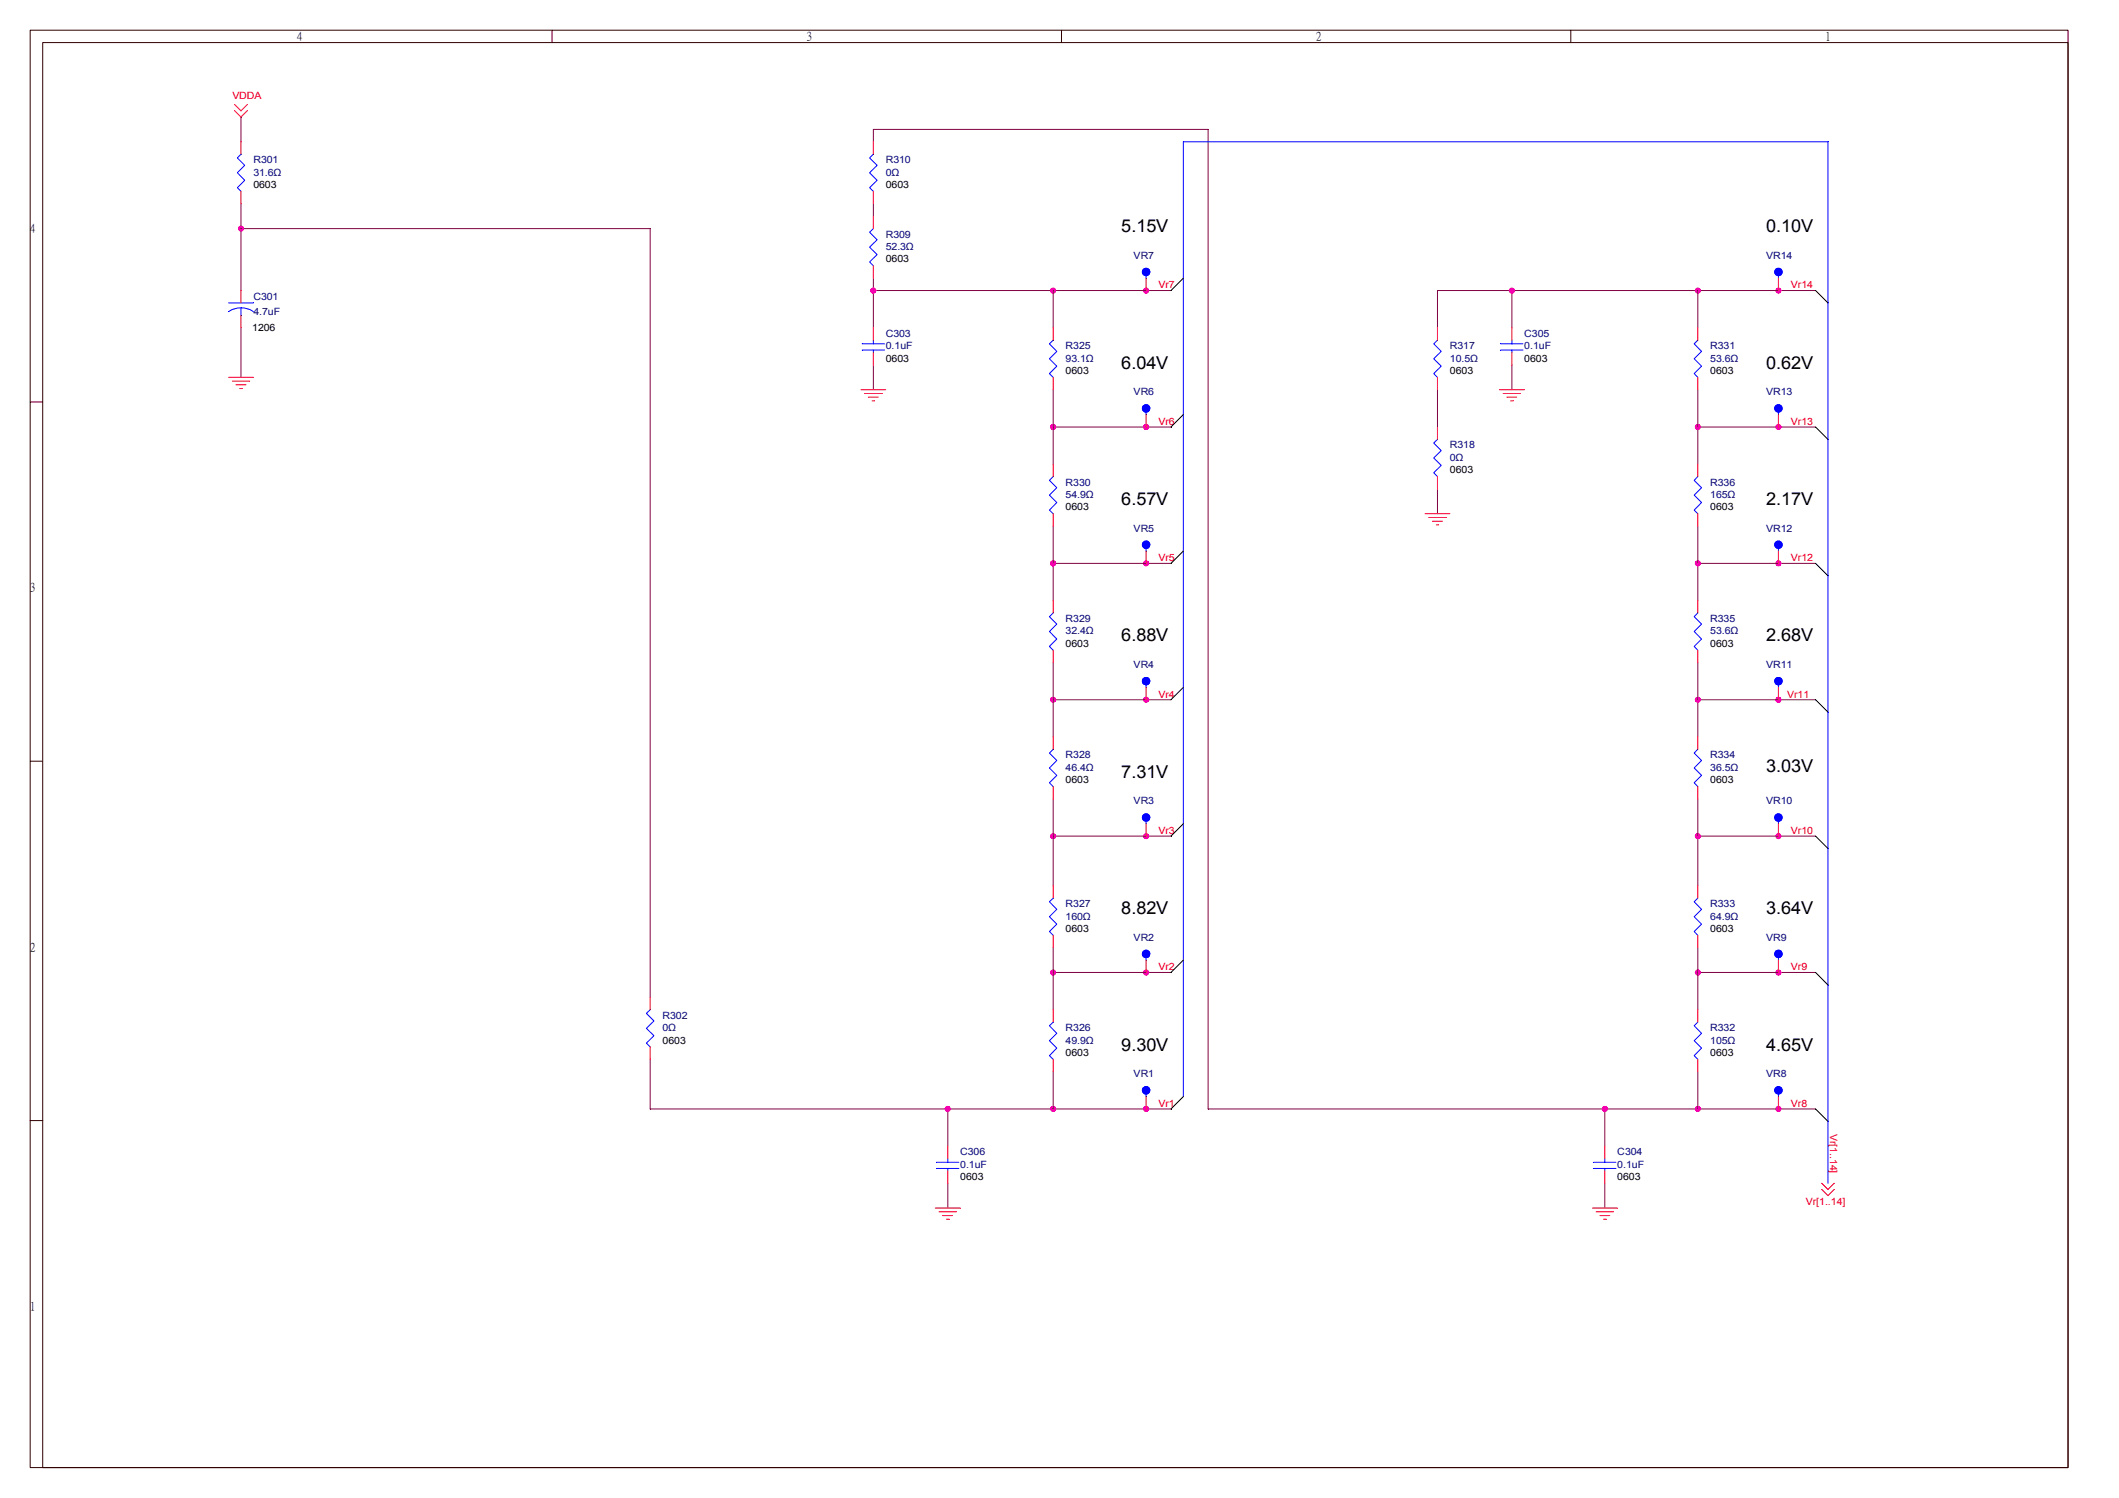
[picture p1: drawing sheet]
<svg xmlns="http://www.w3.org/2000/svg" width="297mm" height="210mm" viewBox="0 0 297 210" stroke-linecap="round" stroke-linejoin="round" font-family="sans-serif">
<path d="M4.2 4.2h285.7v201.5h-285.7zM6 6h283.9v199.7h-283.9zM77.4 4.2v1.8" fill="none" stroke="#300000" stroke-width=".14"/>
<path d="M148.8 4.2v1.8" fill="none" stroke="#300000" stroke-width=".14"/>
<path d="M220.2 4.2v1.8" fill="none" stroke="#300000" stroke-width=".14"/>
<path d="M4.2 56.3h1.8" fill="none" stroke="#300000" stroke-width=".14"/>
<path d="M4.2 106.7h1.8" fill="none" stroke="#300000" stroke-width=".14"/>
<path d="M4.2 157.1h1.8" fill="none" stroke="#300000" stroke-width=".14"/>
<path d="M122.4 28.6v1.7" fill="none" stroke="#800040" stroke-width=".14"/>
<path d="M122.4 39v1.7" fill="none" stroke="#800040" stroke-width=".14"/>
<path d="M122.4 18.1h47" fill="none" stroke="#800040" stroke-width=".14"/>
<path d="M33.8 46v6.9" fill="none" stroke="#800040" stroke-width=".14"/>
<path d="M169.4 18.1v137.3" fill="none" stroke="#800040" stroke-width=".14"/>
<path d="M201.5 40.7v5.3" fill="none" stroke="#800040" stroke-width=".14"/>
<path d="M201.5 54.6v5.3" fill="none" stroke="#800040" stroke-width=".14"/>
<path d="M160.7 117.2h3.4" fill="none" stroke="#800040" stroke-width=".14"/>
<circle cx="160.7" cy="117.2" r=".35" fill="none" stroke="#f0f" stroke-width=".14"/>
<circle cx="160.7" cy="117.2" r=".35" fill="#f0f" stroke="#f0f" stroke-width=".14"/>
<path d="M122.4 18.1v1.8" fill="none" stroke="#800040" stroke-width=".14"/>
<path d="M160.7 79h3.4" fill="none" stroke="#800040" stroke-width=".14"/>
<circle cx="160.7" cy="79" r=".35" fill="none" stroke="#f0f" stroke-width=".14"/>
<circle cx="160.7" cy="79" r=".35" fill="#f0f" stroke="#f0f" stroke-width=".14"/>
<path d="M33.8 16.4v3.5" fill="none" stroke="#800040" stroke-width=".14"/>
<path d="M33.8 32h57.3" fill="none" stroke="#800040" stroke-width=".14"/>
<path d="M33.5 31.8a.34 .34 0 0 1 .5 0 .34 .34 0 0 1 .1 .4l-.2 .2-.4-.1-.1-.3z" fill="none" stroke="#f0f" stroke-width=".14"/>
<path d="M33.5 31.8a.34 .34 0 0 1 .5 0 .34 .34 0 0 1 .1 .4l-.2 .2-.4-.1-.1-.3z" fill-rule="evenodd" fill="#f0f" stroke="#f0f" stroke-width=".14"/>
<path d="M160.7 59.9h3.4" fill="none" stroke="#800040" stroke-width=".14"/>
<circle cx="160.7" cy="59.8" r=".35" fill="none" stroke="#f0f" stroke-width=".14"/>
<circle cx="160.7" cy="59.8" r=".35" fill="#f0f" stroke="#f0f" stroke-width=".14"/>
<path d="M33.8 32v8.7" fill="none" stroke="#800040" stroke-width=".14"/>
<path d="M33.8 28.6v3.4" fill="none" stroke="#800040" stroke-width=".14"/>
<path d="M132.9 155.4v5.3" fill="none" stroke="#800040" stroke-width=".14"/>
<path d="M132.9 165.9v3.4" fill="none" stroke="#800040" stroke-width=".14"/>
<path d="M91.1 155.4h41.8" fill="none" stroke="#800040" stroke-width=".14"/>
<path d="M122.4 40.7v5.3" fill="none" stroke="#800040" stroke-width=".14"/>
<path d="M122.4 51.2v3.4" fill="none" stroke="#800040" stroke-width=".14"/>
<path d="M249.3 117.2h5.2" fill="none" stroke="#800040" stroke-width=".14"/>
<circle cx="249.3" cy="117.2" r=".34" fill="none" stroke="#f0f" stroke-width=".14"/>
<circle cx="249.3" cy="117.2" r=".34" fill="#f0f" stroke="#f0f" stroke-width=".14"/>
<path d="M211.9 40.7v5.3" fill="none" stroke="#800040" stroke-width=".14"/>
<path d="M211.9 51.2v3.4" fill="none" stroke="#800040" stroke-width=".14"/>
<path d="M201.5 40.7h10.4" fill="none" stroke="#800040" stroke-width=".14"/>
<path d="M160.7 98.1h3.4" fill="none" stroke="#800040" stroke-width=".14"/>
<circle cx="160.7" cy="98.1" r=".35" fill="none" stroke="#f0f" stroke-width=".14"/>
<circle cx="160.7" cy="98.1" r=".35" fill="#f0f" stroke="#f0f" stroke-width=".14"/>
<path d="M225 155.4v5.3" fill="none" stroke="#800040" stroke-width=".14"/>
<path d="M225 165.9v3.4" fill="none" stroke="#800040" stroke-width=".14"/>
<path d="M160.7 40.7h3.4" fill="none" stroke="#800040" stroke-width=".14"/>
<circle cx="160.7" cy="40.7" r=".35" fill="none" stroke="#f0f" stroke-width=".14"/>
<circle cx="160.7" cy="40.7" r=".35" fill="#f0f" stroke="#f0f" stroke-width=".14"/>
<path d="M249.3 98.1h5.2" fill="none" stroke="#800040" stroke-width=".14"/>
<circle cx="249.3" cy="98.1" r=".35" fill="none" stroke="#f0f" stroke-width=".14"/>
<circle cx="249.3" cy="98.1" r=".35" fill="#f0f" stroke="#f0f" stroke-width=".14"/>
<path d="M249.3 59.9h5.2" fill="none" stroke="#800040" stroke-width=".14"/>
<circle cx="249.3" cy="59.8" r=".35" fill="none" stroke="#f0f" stroke-width=".14"/>
<circle cx="249.3" cy="59.8" r=".35" fill="#f0f" stroke="#f0f" stroke-width=".14"/>
<path d="M249.3 40.7h5.2" fill="none" stroke="#800040" stroke-width=".14"/>
<circle cx="249.3" cy="40.7" r=".35" fill="none" stroke="#f0f" stroke-width=".14"/>
<circle cx="249.3" cy="40.7" r=".35" fill="#f0f" stroke="#f0f" stroke-width=".14"/>
<path d="M249.3 79h5.2" fill="none" stroke="#800040" stroke-width=".14"/>
<path d="M249 78.7a.35 .35 0 0 1 .5 0 .35 .35 0 0 1 .1 .4l-.2 .2-.4-.1v-.2z" fill="none" stroke="#f0f" stroke-width=".14"/>
<path d="M249 78.7a.35 .35 0 0 1 .5 0 .35 .35 0 0 1 .1 .4l-.2 .2-.4-.1v-.2z" fill-rule="evenodd" fill="#f0f" stroke="#f0f" stroke-width=".14"/>
<path d="M169.4 155.4h55.6" fill="none" stroke="#800040" stroke-width=".14"/>
<path d="M160.7 155.4h3.4" fill="none" stroke="#800040" stroke-width=".14"/>
<path d="M160.7 136.3h3.4" fill="none" stroke="#800040" stroke-width=".14"/>
<circle cx="160.7" cy="136.3" r=".35" fill="none" stroke="#f0f" stroke-width=".14"/>
<circle cx="160.7" cy="136.3" r=".35" fill="#f0f" stroke="#f0f" stroke-width=".14"/>
<path d="M147.6 155.4h13.1" fill="none" stroke="#800040" stroke-width=".14"/>
<g fill="none" stroke="#f0f" stroke-width=".14">
<circle cx="147.6" cy="155.4" r=".35"/>
<circle cx="160.7" cy="155.4" r=".35"/>
</g>
<g fill="#f0f" stroke="#f0f" stroke-width=".14">
<circle cx="160.7" cy="155.4" r=".35"/>
<circle cx="147.6" cy="155.4" r=".35"/>
</g>
<path d="M165.9 19.9h90.3" fill="none" stroke="#00f" stroke-width=".14"/>
<path d="M201.5 68.5v3.5" fill="none" stroke="#800040" stroke-width=".14"/>
<path d="M256.2 157.2v8.7" fill="none" stroke="#00f" stroke-width=".14"/>
<path d="M249.3 155.4h5.2" fill="none" stroke="#800040" stroke-width=".14"/>
<circle cx="249.3" cy="155.4" r=".35" fill="none" stroke="#f0f" stroke-width=".14"/>
<circle cx="249.3" cy="155.4" r=".35" fill="#f0f" stroke="#f0f" stroke-width=".14"/>
<path d="M249.3 136.3h5.2" fill="none" stroke="#800040" stroke-width=".14"/>
<circle cx="249.3" cy="136.3" r=".35" fill="none" stroke="#f0f" stroke-width=".14"/>
<circle cx="249.3" cy="136.3" r=".35" fill="#f0f" stroke="#f0f" stroke-width=".14"/>
<path d="M225 155.4h13" fill="none" stroke="#800040" stroke-width=".14"/>
<circle cx="225" cy="155.4" r=".35" fill="none" stroke="#f0f" stroke-width=".14"/>
<circle cx="225" cy="155.4" r=".35" fill="#f0f" stroke="#f0f" stroke-width=".14"/>
<path d="M211.9 40.7h26.1" fill="none" stroke="#800040" stroke-width=".14"/>
<circle cx="211.9" cy="40.7" r=".35" fill="none" stroke="#f0f" stroke-width=".14"/>
<circle cx="211.9" cy="40.7" r=".35" fill="#f0f" stroke="#f0f" stroke-width=".14"/>
<path d="M132.9 155.4h14.7" fill="none" stroke="#800040" stroke-width=".14"/>
<circle cx="132.8" cy="155.4" r=".35" fill="none" stroke="#f0f" stroke-width=".14"/>
<circle cx="132.8" cy="155.4" r=".35" fill="#f0f" stroke="#f0f" stroke-width=".14"/>
<path d="M122.4 40.7h25.2" fill="none" stroke="#800040" stroke-width=".14"/>
<circle cx="122.4" cy="40.7" r=".35" fill="none" stroke="#f0f" stroke-width=".14"/>
<circle cx="122.4" cy="40.7" r=".35" fill="#f0f" stroke="#f0f" stroke-width=".14"/>
<path d="M238 98.1h11.3" fill="none" stroke="#800040" stroke-width=".14"/>
<path d="M238 59.9h11.3" fill="none" stroke="#800040" stroke-width=".14"/>
<path d="M147.6 79h13.1" fill="none" stroke="#800040" stroke-width=".14"/>
<circle cx="147.6" cy="79" r=".35" fill="none" stroke="#f0f" stroke-width=".14"/>
<circle cx="147.6" cy="79" r=".35" fill="#f0f" stroke="#f0f" stroke-width=".14"/>
<path d="M238 117.2h11.3" fill="none" stroke="#800040" stroke-width=".14"/>
<path d="M147.6 98.1h13.1" fill="none" stroke="#800040" stroke-width=".14"/>
<circle cx="147.6" cy="98.1" r=".35" fill="none" stroke="#f0f" stroke-width=".14"/>
<circle cx="147.6" cy="98.1" r=".35" fill="#f0f" stroke="#f0f" stroke-width=".14"/>
<path d="M147.6 59.9h13.1" fill="none" stroke="#800040" stroke-width=".14"/>
<circle cx="147.6" cy="59.8" r=".35" fill="none" stroke="#f0f" stroke-width=".14"/>
<circle cx="147.6" cy="59.8" r=".35" fill="#f0f" stroke="#f0f" stroke-width=".14"/>
<path d="M147.6 117.2h13.1" fill="none" stroke="#800040" stroke-width=".14"/>
<circle cx="147.6" cy="117.2" r=".35" fill="none" stroke="#f0f" stroke-width=".14"/>
<circle cx="147.6" cy="117.2" r=".35" fill="#f0f" stroke="#f0f" stroke-width=".14"/>
<path d="M238 155.4h11.3" fill="none" stroke="#800040" stroke-width=".14"/>
<path d="M237.8 155.2a.34 .34 0 0 1 .4 0 .34 .34 0 0 1 .1 .4l-.2 .2-.4-.1v-.3z" fill="none" stroke="#f0f" stroke-width=".14"/>
<path d="M237.8 155.2a.34 .34 0 0 1 .4 0 .34 .34 0 0 1 .1 .4l-.2 .2-.4-.1v-.3z" fill-rule="evenodd" fill="#f0f" stroke="#f0f" stroke-width=".14"/>
<path d="M238 40.7h11.3" fill="none" stroke="#800040" stroke-width=".14"/>
<circle cx="238" cy="40.7" r=".35" fill="none" stroke="#f0f" stroke-width=".14"/>
<circle cx="238" cy="40.7" r=".35" fill="#f0f" stroke="#f0f" stroke-width=".14"/>
<path d="M238 79h11.3" fill="none" stroke="#800040" stroke-width=".14"/>
<path d="M147.6 136.3h13.1" fill="none" stroke="#800040" stroke-width=".14"/>
<circle cx="147.6" cy="136.3" r=".35" fill="none" stroke="#f0f" stroke-width=".14"/>
<circle cx="147.6" cy="136.3" r=".35" fill="#f0f" stroke="#f0f" stroke-width=".14"/>
<path d="M238 136.3h11.3" fill="none" stroke="#800040" stroke-width=".14"/>
<path d="M237.8 136.1a.34 .34 0 0 1 .4 0 .34 .34 0 0 1 .1 .4l-.2 .2-.4-.2v-.2z" fill="none" stroke="#f0f" stroke-width=".14"/>
<path d="M237.8 136.1a.34 .34 0 0 1 .4 0 .34 .34 0 0 1 .1 .4l-.2 .2-.4-.2v-.2z" fill-rule="evenodd" fill="#f0f" stroke="#f0f" stroke-width=".14"/>
<path d="M147.6 40.7h13.1" fill="none" stroke="#800040" stroke-width=".14"/>
<circle cx="147.6" cy="40.7" r=".35" fill="none" stroke="#f0f" stroke-width=".14"/>
<circle cx="147.6" cy="40.7" r=".35" fill="#f0f" stroke="#f0f" stroke-width=".14"/>
<path d="M165.9 134.6v19.1" fill="none" stroke="#00f" stroke-width=".14"/>
<path d="M91.1 32v107.8" fill="none" stroke="#800040" stroke-width=".14"/>
<path d="M91.1 148.5v6.9" fill="none" stroke="#800040" stroke-width=".14"/>
<path d="M147.6 40.7v5.3" fill="none" stroke="#800040" stroke-width=".14"/>
<path d="M147.6 79v5.2" fill="none" stroke="#800040" stroke-width=".14"/>
<circle cx="147.6" cy="79" r=".35" fill="none" stroke="#f0f" stroke-width=".14"/>
<circle cx="147.6" cy="79" r=".35" fill="#f0f" stroke="#f0f" stroke-width=".14"/>
<path d="M147.6 136.3v5.2" fill="none" stroke="#800040" stroke-width=".14"/>
<path d="M147.6 98.1v5.2" fill="none" stroke="#800040" stroke-width=".14"/>
<path d="M147.6 150.2v5.2" fill="none" stroke="#800040" stroke-width=".14"/>
<path d="M147.6 117.2v7" fill="none" stroke="#800040" stroke-width=".14"/>
<path d="M147.6 59.9v5.2" fill="none" stroke="#800040" stroke-width=".14"/>
<path d="M238 40.7v5.3" fill="none" stroke="#800040" stroke-width=".14"/>
<path d="M238 79v5.2" fill="none" stroke="#800040" stroke-width=".14"/>
<path d="M237.7 78.7a.34 .34 0 0 1 .5 0 .34 .34 0 0 1 .1 .4l-.2 .2-.4-.1v-.3z" fill="none" stroke="#f0f" stroke-width=".14"/>
<path d="M237.7 78.7a.34 .34 0 0 1 .5 0 .34 .34 0 0 1 .1 .4l-.2 .2-.4-.1v-.3z" fill-rule="evenodd" fill="#f0f" stroke="#f0f" stroke-width=".14"/>
<path d="M238 136.3v5.2" fill="none" stroke="#800040" stroke-width=".14"/>
<path d="M238 98.1v5.2" fill="none" stroke="#800040" stroke-width=".14"/>
<circle cx="238" cy="98.1" r=".35" fill="none" stroke="#f0f" stroke-width=".14"/>
<circle cx="238" cy="98.1" r=".35" fill="#f0f" stroke="#f0f" stroke-width=".14"/>
<path d="M238 150.2v5.2" fill="none" stroke="#800040" stroke-width=".14"/>
<path d="M238 117.2v7" fill="none" stroke="#800040" stroke-width=".14"/>
<circle cx="238" cy="117.2" r=".35" fill="none" stroke="#f0f" stroke-width=".14"/>
<circle cx="238" cy="117.2" r=".35" fill="#f0f" stroke="#f0f" stroke-width=".14"/>
<path d="M238 59.9v5.2" fill="none" stroke="#800040" stroke-width=".14"/>
<path d="M237.8 59.6a.34 .34 0 0 1 .4 0 .34 .34 0 0 1 .1 .4l-.2 .2-.4-.1v-.3z" fill="none" stroke="#f0f" stroke-width=".14"/>
<path d="M237.8 59.6a.34 .34 0 0 1 .4 0 .34 .34 0 0 1 .1 .4l-.2 .2-.4-.1v-.3z" fill-rule="evenodd" fill="#f0f" stroke="#f0f" stroke-width=".14"/>
<path d="M147.6 54.6v5.3" fill="none" stroke="#800040" stroke-width=".14"/>
<path d="M147.6 73.7v5.3" fill="none" stroke="#800040" stroke-width=".14"/>
<path d="M147.6 92.9v5.2" fill="none" stroke="#800040" stroke-width=".14"/>
<path d="M147.6 112v5.2" fill="none" stroke="#800040" stroke-width=".14"/>
<path d="M147.6 132.8v3.5" fill="none" stroke="#800040" stroke-width=".14"/>
<path d="M238 54.6v5.3" fill="none" stroke="#800040" stroke-width=".14"/>
<path d="M238 73.7v5.3" fill="none" stroke="#800040" stroke-width=".14"/>
<path d="M238 92.9v5.2" fill="none" stroke="#800040" stroke-width=".14"/>
<path d="M238 112v5.2" fill="none" stroke="#800040" stroke-width=".14"/>
<path d="M238 132.8v3.5" fill="none" stroke="#800040" stroke-width=".14"/>
<path d="M165.9 19.9v19.1" fill="none" stroke="#00f" stroke-width=".14"/>
<path d="M165.9 39v19.1" fill="none" stroke="#00f" stroke-width=".14"/>
<path d="M165.9 58.1v19.1" fill="none" stroke="#00f" stroke-width=".14"/>
<path d="M165.9 77.2v19.2" fill="none" stroke="#00f" stroke-width=".14"/>
<path d="M165.9 96.4v19.1" fill="none" stroke="#00f" stroke-width=".14"/>
<path d="M165.9 115.5v19.1" fill="none" stroke="#00f" stroke-width=".14"/>
<path d="M256.2 19.9v22.6" fill="none" stroke="#00f" stroke-width=".14"/>
<path d="M256.2 42.5v19.1" fill="none" stroke="#00f" stroke-width=".14"/>
<path d="M256.2 61.6v19.1" fill="none" stroke="#00f" stroke-width=".14"/>
<path d="M256.2 80.7v19.1" fill="none" stroke="#00f" stroke-width=".14"/>
<path d="M256.2 99.8v19.1" fill="none" stroke="#00f" stroke-width=".14"/>
<path d="M256.2 118.9v19.2" fill="none" stroke="#00f" stroke-width=".14"/>
<path d="M256.2 138.1v19.1" fill="none" stroke="#00f" stroke-width=".14"/>
<path d="M238 143.3l-.5 .5 1 1-1 1.1 1 1-1 1.1 .5 .5" fill="none" stroke="#00f" stroke-width=".14"/>
<path d="M238 148.5v1.7" fill="none" stroke="#f00" stroke-width=".14"/>
<path d="M238 141.5v1.8" fill="none" stroke="#f00" stroke-width=".14"/>
<g fill="none" stroke="#00f" stroke-width=".14">
<path d="M160.7 134.2v.4"/>
<circle cx="160.7" cy="133.7" r=".52"/>
</g>
<circle cx="160.7" cy="133.7" r=".52" fill="#00f" stroke="#00f" stroke-width=".14"/>
<path d="M160.7 134.6v1.7" fill="none" stroke="#f00" stroke-width=".14"/>
<g fill="none" stroke="#00f" stroke-width=".14">
<path d="M160.7 96v.4"/>
<circle cx="160.7" cy="95.5" r=".52"/>
</g>
<circle cx="160.7" cy="95.5" r=".52" fill="#00f" stroke="#00f" stroke-width=".14"/>
<path d="M160.7 96.4v1.7" fill="none" stroke="#f00" stroke-width=".14"/>
<path d="M91.1 141.5l-.5 .5 1.1 1.1-1.1 1 1.1 1.1-1.1 1 .5 .5" fill="none" stroke="#00f" stroke-width=".14"/>
<path d="M91.1 146.7v1.8" fill="none" stroke="#f00" stroke-width=".14"/>
<path d="M91.1 139.8v1.7" fill="none" stroke="#f00" stroke-width=".14"/>
<path d="M201.5 47.7l-.5 .5 1 1.1-1 1 1 1-1 1.1 .5 .5" fill="none" stroke="#00f" stroke-width=".14"/>
<path d="M201.5 52.9v1.7" fill="none" stroke="#f00" stroke-width=".14"/>
<path d="M201.5 46v1.7" fill="none" stroke="#f00" stroke-width=".14"/>
<path d="M33.8 21.6l-.5 .5 1 1.1-1 1 1 1.1-1 1 .5 .5" fill="none" stroke="#00f" stroke-width=".14"/>
<path d="M33.8 26.8v1.8" fill="none" stroke="#f00" stroke-width=".14"/>
<path d="M33.8 19.9v1.7" fill="none" stroke="#f00" stroke-width=".14"/>
<path d="M238 125.9l-.5 .5 1 1.1-1 1 1 1-1 1.1 .5 .5" fill="none" stroke="#00f" stroke-width=".14"/>
<path d="M238 131.1v1.7" fill="none" stroke="#f00" stroke-width=".14"/>
<path d="M238 124.2v1.7" fill="none" stroke="#f00" stroke-width=".14"/>
<g fill="none" stroke="#00f" stroke-width=".14">
<path d="M249.3 134.2v.4"/>
<circle cx="249.3" cy="133.7" r=".52"/>
</g>
<circle cx="249.3" cy="133.7" r=".52" fill="#00f" stroke="#00f" stroke-width=".14"/>
<path d="M249.3 134.6v1.7" fill="none" stroke="#f00" stroke-width=".14"/>
<path d="M238 105l-.5 .6 1 1-1 1.1 1 1-1 1 .5 .6" fill="none" stroke="#00f" stroke-width=".14"/>
<path d="M238 110.3v1.7" fill="none" stroke="#f00" stroke-width=".14"/>
<path d="M238 103.3v1.7" fill="none" stroke="#f00" stroke-width=".14"/>
<path d="M201.5 61.6l-.5 .5 1 1.1-1 1 1 1-1 1.1 .5 .5" fill="none" stroke="#00f" stroke-width=".14"/>
<path d="M201.5 66.8v1.7" fill="none" stroke="#f00" stroke-width=".14"/>
<path d="M201.5 59.9v1.7" fill="none" stroke="#f00" stroke-width=".14"/>
<path d="M238 85.9l-.5 .5 1 1.1-1 1 1 1.1-1 1 .5 .5" fill="none" stroke="#00f" stroke-width=".14"/>
<path d="M238 91.1v1.8" fill="none" stroke="#f00" stroke-width=".14"/>
<path d="M238 84.2v1.7" fill="none" stroke="#f00" stroke-width=".14"/>
<g fill="none" stroke="#00f" stroke-width=".14">
<path d="M160.7 57.8v.3"/>
<circle cx="160.7" cy="57.2" r=".52"/>
</g>
<circle cx="160.7" cy="57.2" r=".52" fill="#00f" stroke="#00f" stroke-width=".14"/>
<path d="M160.7 58.1v1.8" fill="none" stroke="#f00" stroke-width=".14"/>
<path d="M238 66.8l-.5 .5 1 1.1-1 1 1 1-1 1.1 .5 .5" fill="none" stroke="#00f" stroke-width=".14"/>
<path d="M238 72v1.7" fill="none" stroke="#f00" stroke-width=".14"/>
<path d="M238 65.1v1.7" fill="none" stroke="#f00" stroke-width=".14"/>
<path d="M147.6 47.7l-.5 .5 1 1.1-1 1 1 1-1 1.1 .5 .5" fill="none" stroke="#00f" stroke-width=".14"/>
<path d="M147.6 52.9v1.7" fill="none" stroke="#f00" stroke-width=".14"/>
<path d="M147.6 46v1.7" fill="none" stroke="#f00" stroke-width=".14"/>
<g fill="none" stroke="#00f" stroke-width=".14">
<path d="M249.3 57.8v.3"/>
<circle cx="249.3" cy="57.2" r=".52"/>
</g>
<circle cx="249.3" cy="57.2" r=".52" fill="#00f" stroke="#00f" stroke-width=".14"/>
<path d="M249.3 58.1v1.8" fill="none" stroke="#f00" stroke-width=".14"/>
<g fill="none" stroke="#00f" stroke-width=".14">
<path d="M160.7 38.7v.3"/>
<circle cx="160.7" cy="38.1" r=".52"/>
</g>
<circle cx="160.7" cy="38.1" r=".52" fill="#00f" stroke="#00f" stroke-width=".14"/>
<path d="M160.7 39v1.7" fill="none" stroke="#f00" stroke-width=".14"/>
<path d="M147.6 143.3l-.5 .5 1 1-1 1.1 1 1-1 1.1 .5 .5" fill="none" stroke="#00f" stroke-width=".14"/>
<path d="M147.6 148.5v1.7" fill="none" stroke="#f00" stroke-width=".14"/>
<path d="M147.6 141.5v1.8" fill="none" stroke="#f00" stroke-width=".14"/>
<path d="M132.9 163.8v.3" fill="none" stroke="#00f" stroke-width=".14"/>
<path d="M131.3 162.9h3.1" fill="none" stroke="#00f" stroke-width=".14"/>
<path d="M131.3 163.8h3.1" fill="none" stroke="#00f" stroke-width=".14"/>
<path d="M132.9 162.4v.5" fill="none" stroke="#00f" stroke-width=".14"/>
<path d="M132.9 164.1v1.8" fill="none" stroke="#f00" stroke-width=".14"/>
<path d="M132.9 160.7v1.7" fill="none" stroke="#f00" stroke-width=".14"/>
<path d="M122.4 32l-.5 .6 1.1 1-1.1 1 1.1 1.1-1.1 1 .5 .6" fill="none" stroke="#00f" stroke-width=".14"/>
<path d="M122.4 37.3v1.7" fill="none" stroke="#f00" stroke-width=".14"/>
<path d="M122.4 30.3v1.7" fill="none" stroke="#f00" stroke-width=".14"/>
<path d="M147.6 125.9l-.5 .5 1 1.1-1 1 1 1-1 1.1 .5 .5" fill="none" stroke="#00f" stroke-width=".14"/>
<path d="M147.6 131.1v1.7" fill="none" stroke="#f00" stroke-width=".14"/>
<path d="M147.6 124.2v1.7" fill="none" stroke="#f00" stroke-width=".14"/>
<g fill="none" stroke="#00f" stroke-width=".14">
<path d="M160.7 115.1v.4"/>
<circle cx="160.7" cy="114.6" r=".52"/>
</g>
<circle cx="160.7" cy="114.6" r=".52" fill="#00f" stroke="#00f" stroke-width=".14"/>
<path d="M160.7 115.5v1.7" fill="none" stroke="#f00" stroke-width=".14"/>
<g fill="none" stroke="#00f" stroke-width=".14">
<path d="M249.3 76.9v.3"/>
<circle cx="249.3" cy="76.4" r=".52"/>
</g>
<circle cx="249.3" cy="76.4" r=".52" fill="#00f" stroke="#00f" stroke-width=".14"/>
<path d="M249.3 77.2v1.8" fill="none" stroke="#f00" stroke-width=".14"/>
<path d="M122.4 49.1v.3" fill="none" stroke="#00f" stroke-width=".14"/>
<path d="M120.9 48.2h3.1" fill="none" stroke="#00f" stroke-width=".14"/>
<path d="M120.9 49.1h3.1" fill="none" stroke="#00f" stroke-width=".14"/>
<path d="M122.4 47.7v.5" fill="none" stroke="#00f" stroke-width=".14"/>
<path d="M122.4 49.4v1.8" fill="none" stroke="#f00" stroke-width=".14"/>
<path d="M122.4 46v1.7" fill="none" stroke="#f00" stroke-width=".14"/>
<path d="M147.6 105l-.5 .6 1 1-1 1.1 1 1-1 1 .5 .6" fill="none" stroke="#00f" stroke-width=".14"/>
<path d="M147.6 110.3v1.7" fill="none" stroke="#f00" stroke-width=".14"/>
<path d="M147.6 103.3v1.7" fill="none" stroke="#f00" stroke-width=".14"/>
<path d="M147.6 85.9l-.5 .5 1 1.1-1 1 1 1.1-1 1 .5 .5" fill="none" stroke="#00f" stroke-width=".14"/>
<path d="M147.6 91.1v1.8" fill="none" stroke="#f00" stroke-width=".14"/>
<path d="M147.6 84.2v1.7" fill="none" stroke="#f00" stroke-width=".14"/>
<g fill="none" stroke="#00f" stroke-width=".14">
<path d="M160.7 153.4v.3"/>
<circle cx="160.7" cy="152.8" r=".52"/>
</g>
<circle cx="160.7" cy="152.8" r=".52" fill="#00f" stroke="#00f" stroke-width=".14"/>
<path d="M160.7 153.7v1.7" fill="none" stroke="#f00" stroke-width=".14"/>
<path d="M122.4 21.6l-.5 .5 1.1 1.1-1.1 1 1.1 1.1-1.1 1 .5 .5" fill="none" stroke="#00f" stroke-width=".14"/>
<path d="M122.4 26.8v1.8" fill="none" stroke="#f00" stroke-width=".14"/>
<path d="M122.4 19.9v1.7" fill="none" stroke="#f00" stroke-width=".14"/>
<path d="M147.6 66.8l-.5 .5 1 1.1-1 1 1 1-1 1.1 .5 .5" fill="none" stroke="#00f" stroke-width=".14"/>
<path d="M147.6 72v1.7" fill="none" stroke="#f00" stroke-width=".14"/>
<path d="M147.6 65.1v1.7" fill="none" stroke="#f00" stroke-width=".14"/>
<path d="M225 163.8v.3" fill="none" stroke="#00f" stroke-width=".14"/>
<path d="M223.4 162.9h3.1" fill="none" stroke="#00f" stroke-width=".14"/>
<path d="M223.4 163.8h3.1" fill="none" stroke="#00f" stroke-width=".14"/>
<path d="M225 162.4v.5" fill="none" stroke="#00f" stroke-width=".14"/>
<path d="M225 164.1v1.8" fill="none" stroke="#f00" stroke-width=".14"/>
<path d="M225 160.7v1.7" fill="none" stroke="#f00" stroke-width=".14"/>
<g fill="none" stroke="#00f" stroke-width=".14">
<path d="M249.3 115.1v.4"/>
<circle cx="249.3" cy="114.6" r=".52"/>
</g>
<circle cx="249.3" cy="114.6" r=".52" fill="#00f" stroke="#00f" stroke-width=".14"/>
<path d="M249.3 115.5v1.7" fill="none" stroke="#f00" stroke-width=".14"/>
<g fill="none" stroke="#00f" stroke-width=".14">
<path d="M249.3 96v.4"/>
<circle cx="249.3" cy="95.5" r=".52"/>
</g>
<circle cx="249.3" cy="95.5" r=".52" fill="#00f" stroke="#00f" stroke-width=".14"/>
<path d="M249.3 96.4v1.7" fill="none" stroke="#f00" stroke-width=".14"/>
<g fill="none" stroke="#00f" stroke-width=".14">
<path d="M249.3 38.7v.3"/>
<circle cx="249.3" cy="38.1" r=".53"/>
</g>
<circle cx="249.3" cy="38.1" r=".53" fill="#00f" stroke="#00f" stroke-width=".14"/>
<path d="M249.3 39v1.7" fill="none" stroke="#f00" stroke-width=".14"/>
<g fill="none" stroke="#00f" stroke-width=".14">
<path d="M160.7 76.9v.3"/>
<circle cx="160.7" cy="76.4" r=".52"/>
</g>
<circle cx="160.7" cy="76.4" r=".52" fill="#00f" stroke="#00f" stroke-width=".14"/>
<path d="M160.7 77.2v1.8" fill="none" stroke="#f00" stroke-width=".14"/>
<path d="M211.9 49.1v.3" fill="none" stroke="#00f" stroke-width=".14"/>
<path d="M210.4 48.2h3.1" fill="none" stroke="#00f" stroke-width=".14"/>
<path d="M210.4 49.1h3.1" fill="none" stroke="#00f" stroke-width=".14"/>
<path d="M211.9 47.7v.5" fill="none" stroke="#00f" stroke-width=".14"/>
<path d="M211.9 49.4v1.8" fill="none" stroke="#f00" stroke-width=".14"/>
<path d="M211.9 46v1.7" fill="none" stroke="#f00" stroke-width=".14"/>
<path d="M238 47.7l-.5 .5 1 1.1-1 1 1 1-1 1.1 .5 .5" fill="none" stroke="#00f" stroke-width=".14"/>
<path d="M238 52.9v1.7" fill="none" stroke="#f00" stroke-width=".14"/>
<path d="M238 46v1.7" fill="none" stroke="#f00" stroke-width=".14"/>
<g fill="none" stroke="#00f" stroke-width=".14">
<path d="M249.3 153.4v.3"/>
<circle cx="249.3" cy="152.8" r=".52"/>
</g>
<circle cx="249.3" cy="152.8" r=".52" fill="#00f" stroke="#00f" stroke-width=".14"/>
<path d="M249.3 153.7v1.7" fill="none" stroke="#f00" stroke-width=".14"/>
<path d="M32 42.5h3.5" fill="none" stroke="#00f" stroke-width=".14"/>
<path d="M33.8 43.2v1" fill="none" stroke="#00f" stroke-width=".14"/>
<path d="M33.8 43.2l.9 .1 .8 .4" fill="none" stroke="#00f" stroke-width=".14"/>
<path d="M33.8 43.2l-.9 .1-.9 .4" fill="none" stroke="#00f" stroke-width=".14"/>
<path d="M33.8 40.7v1.8" fill="none" stroke="#f00" stroke-width=".14"/>
<path d="M33.8 44.2v1.8" fill="none" stroke="#f00" stroke-width=".14"/>
<path d="M131.1 169.3h3.5" fill="none" stroke="#f00" stroke-width=".14"/>
<path d="M131.6 169.9h2.5" fill="none" stroke="#f00" stroke-width=".14"/>
<path d="M132.2 170.4h1.3" fill="none" stroke="#f00" stroke-width=".14"/>
<path d="M132.7 170.9h.3" fill="none" stroke="#f00" stroke-width=".14"/>
<path d="M120.7 54.6h3.5" fill="none" stroke="#f00" stroke-width=".14"/>
<path d="M121.2 55.2h2.4" fill="none" stroke="#f00" stroke-width=".14"/>
<path d="M121.7 55.7h1.4" fill="none" stroke="#f00" stroke-width=".14"/>
<path d="M122.3 56.2h.3" fill="none" stroke="#f00" stroke-width=".14"/>
<path d="M210.2 54.6h3.5" fill="none" stroke="#f00" stroke-width=".14"/>
<path d="M210.7 55.2h2.4" fill="none" stroke="#f00" stroke-width=".14"/>
<path d="M211.2 55.7h1.4" fill="none" stroke="#f00" stroke-width=".14"/>
<path d="M211.7 56.2h.4" fill="none" stroke="#f00" stroke-width=".14"/>
<path d="M223.2 169.3h3.5" fill="none" stroke="#f00" stroke-width=".14"/>
<path d="M223.7 169.9h2.5" fill="none" stroke="#f00" stroke-width=".14"/>
<path d="M224.3 170.4h1.4" fill="none" stroke="#f00" stroke-width=".14"/>
<path d="M224.8 170.9h.3" fill="none" stroke="#f00" stroke-width=".14"/>
<path d="M199.8 72h3.4" fill="none" stroke="#f00" stroke-width=".14"/>
<path d="M200.3 72.5h2.4" fill="none" stroke="#f00" stroke-width=".14"/>
<path d="M200.8 73.1h1.4" fill="none" stroke="#f00" stroke-width=".14"/>
<path d="M201.3 73.6h.4" fill="none" stroke="#f00" stroke-width=".14"/>
<path d="M32 52.9h3.5" fill="none" stroke="#f00" stroke-width=".14"/>
<path d="M32.6 53.4h2.4" fill="none" stroke="#f00" stroke-width=".14"/>
<path d="M33.1 53.9h1.4" fill="none" stroke="#f00" stroke-width=".14"/>
<path d="M33.6 54.5h.3" fill="none" stroke="#f00" stroke-width=".14"/>
<path d="M255.4 166.7l.8 .9" fill="none" stroke="#f00" stroke-width=".14"/>
<path d="M257.1 166.7l-.9 .9" fill="none" stroke="#f00" stroke-width=".14"/>
<path d="M255.4 165.9l.8 .8" fill="none" stroke="#f00" stroke-width=".14"/>
<path d="M257.1 165.9l-.9 .8" fill="none" stroke="#f00" stroke-width=".14"/>
<path d="M32.9 15.5l.9 .9" fill="none" stroke="#f00" stroke-width=".14"/>
<path d="M34.6 15.5l-.8 .9" fill="none" stroke="#f00" stroke-width=".14"/>
<path d="M34.6 14.7l-.8 .8" fill="none" stroke="#f00" stroke-width=".14"/>
<path d="M32.9 14.7l.9 .8" fill="none" stroke="#f00" stroke-width=".14"/>
<g fill="none" stroke="#000" stroke-width=".14">
<path d="M165.9 39l-1.8 1.7M165.9 58.1l-1.8 1.8M254.5 59.9l1.7 1.7M254.5 40.7l1.7 1.8M165.9 77.2l-1.8 1.8M254.5 79l1.7 1.7M165.9 96.4l-1.8 1.7M254.5 98.1l1.7 1.7M165.9 115.5l-1.8 1.7M254.5 117.2l1.7 1.7M165.9 134.6l-1.8 1.7M254.5 136.3l1.7 1.8"/>
<path d="M165.9 153.7l-1.8 1.7M254.5 155.4l1.7 1.8"/>
</g>
<g font-size="2.5">
<text x="157.2" y="32.6">5.15V</text>
<text x="247.6" y="32.6">0.10V</text>
<text x="157.2" y="51.7">6.04V</text>
<text x="247.6" y="51.7">0.62V</text>
<text x="157.2" y="70.8">6.57V</text>
<text x="247.6" y="70.8">2.17V</text>
<text x="157.2" y="89.9">6.88V</text>
<text x="247.6" y="89.9">2.68V</text>
<text x="157.2" y="109">7.31V</text>
<text x="247.6" y="108.2">3.03V</text>
<text x="157.2" y="128.1">8.82V</text>
<text x="247.6" y="128.1">3.64V</text>
<text x="157.2" y="147.3">9.30V</text>
<text x="247.6" y="147.3">4.65V</text>
</g>
<g font-size="1.7">
<text x="41.7" y="5.6">4</text>
<text x="113.1" y="5.6">3</text>
<text x="184.5" y="5.6">2</text>
<text x="255.9" y="5.6">1</text>
<text x="4.3" y="32.5">4</text>
<text x="4.3" y="82.9">3</text>
<text x="4.3" y="133.3">2</text>
<text x="4.3" y="183.6">1</text>
</g>
<g font-size="1.4" fill="#f00">
<text x="32.6" y="13.8">VDDA</text>
<text x="162.4" y="40.4">Vr7</text>
<text x="251" y="40.4">Vr14</text>
<text x="162.4" y="59.6">Vr6</text>
<text x="251" y="59.6">Vr13</text>
<text x="162.4" y="78.7">Vr5</text>
<text x="251" y="78.7">Vr12</text>
<text x="162.4" y="97.8">Vr4</text>
<text x="250.5" y="97.8">Vr11</text>
<text x="162.4" y="116.9">Vr3</text>
<text x="251" y="116.9">Vr10</text>
<text x="162.4" y="136">Vr2</text>
<text x="251" y="136">Vr9</text>
<text x="162.4" y="155.2">Vr1</text>
<text x="251" y="155.2">Vr8</text>
<text x="256.5" y="158.9" transform="rotate(90 256.5 158.9)">Vr[1..14]</text>
<text x="253.1" y="168.9">Vr[1..14]</text>
</g>
<g font-size="1.4" fill="#000080">
<text x="35.5" y="22.9">R301</text>
<text x="124.2" y="22.9">R310</text>
<text x="35.5" y="24.6">31.6Ω</text>
<text x="124.2" y="24.6">0Ω</text>
<text x="124.2" y="33.3">R309</text>
<text x="124.2" y="35.1">52.3Ω</text>
<text x="35.5" y="42">C301</text>
<text x="158.9" y="36.3">VR7</text>
<text x="247.6" y="36.3">VR14</text>
<text x="35.5" y="44.1">4.7uF</text>
<text x="124.2" y="47.2">C303</text>
<text x="213.7" y="47.2">C305</text>
<text x="124.2" y="49">0.1uF</text>
<text x="149.4" y="49">R325</text>
<text x="149.4" y="50.7">93.1Ω</text>
<text x="203.2" y="49">R317</text>
<text x="203.2" y="50.7">10.5Ω</text>
<text x="213.7" y="49">0.1uF</text>
<text x="239.7" y="49">R331</text>
<text x="239.7" y="50.7">53.6Ω</text>
<text x="158.9" y="55.4">VR6</text>
<text x="247.6" y="55.4">VR13</text>
<text x="203.2" y="62.9">R318</text>
<text x="203.2" y="64.6">0Ω</text>
<text x="149.4" y="68.1">R330</text>
<text x="149.4" y="69.8">54.9Ω</text>
<text x="239.7" y="68.1">R336</text>
<text x="239.7" y="69.8">165Ω</text>
<text x="158.9" y="74.5">VR5</text>
<text x="247.6" y="74.5">VR12</text>
<text x="149.4" y="87.2">R329</text>
<text x="149.4" y="88.9">32.4Ω</text>
<text x="239.7" y="87.2">R335</text>
<text x="239.7" y="88.9">53.6Ω</text>
<text x="158.9" y="93.6">VR4</text>
<text x="247.6" y="93.6">VR11</text>
<text x="149.4" y="106.3">R328</text>
<text x="239.7" y="106.3">R334</text>
<text x="149.4" y="108">46.4Ω</text>
<text x="158.9" y="112.7">VR3</text>
<text x="239.7" y="108">36.5Ω</text>
<text x="247.6" y="112.7">VR10</text>
<text x="149.4" y="127.2">R327</text>
<text x="149.4" y="128.9">160Ω</text>
<text x="158.9" y="131.8">VR2</text>
<text x="239.7" y="127.2">R333</text>
<text x="239.7" y="128.9">64.9Ω</text>
<text x="247.6" y="131.8">VR9</text>
<text x="92.9" y="142.8">R302</text>
<text x="92.9" y="144.5">0Ω</text>
<text x="149.4" y="144.5">R326</text>
<text x="149.4" y="146.3">49.9Ω</text>
<text x="239.7" y="144.5">R332</text>
<text x="239.7" y="146.3">105Ω</text>
<text x="158.9" y="151">VR1</text>
<text x="247.6" y="151">VR8</text>
<text x="134.6" y="161.9">C306</text>
<text x="226.7" y="161.9">C304</text>
<text x="134.6" y="163.7">0.1uF</text>
<text x="226.7" y="163.7">0.1uF</text>
</g>
<g font-size="1.4">
<text x="35.5" y="26.4">0603</text>
<text x="124.2" y="26.4">0603</text>
<text x="124.2" y="36.8">0603</text>
<text x="35.3" y="46.3">1206</text>
<text x="124.2" y="50.7">0603</text>
<text x="149.4" y="52.4">0603</text>
<text x="203.2" y="52.4">0603</text>
<text x="213.7" y="50.7">0603</text>
<text x="239.7" y="52.4">0603</text>
<text x="149.4" y="71.5">0603</text>
<text x="203.2" y="66.3">0603</text>
<text x="239.7" y="71.5">0603</text>
<text x="149.4" y="90.7">0603</text>
<text x="239.7" y="90.7">0603</text>
<text x="149.4" y="109.8">0603</text>
<text x="239.7" y="109.8">0603</text>
<text x="149.4" y="130.6">0603</text>
<text x="239.7" y="130.6">0603</text>
<text x="92.9" y="146.3">0603</text>
<text x="149.4" y="148">0603</text>
<text x="239.7" y="148">0603</text>
<text x="134.6" y="165.4">0603</text>
<text x="226.7" y="165.4">0603</text>
</g>
</svg>
